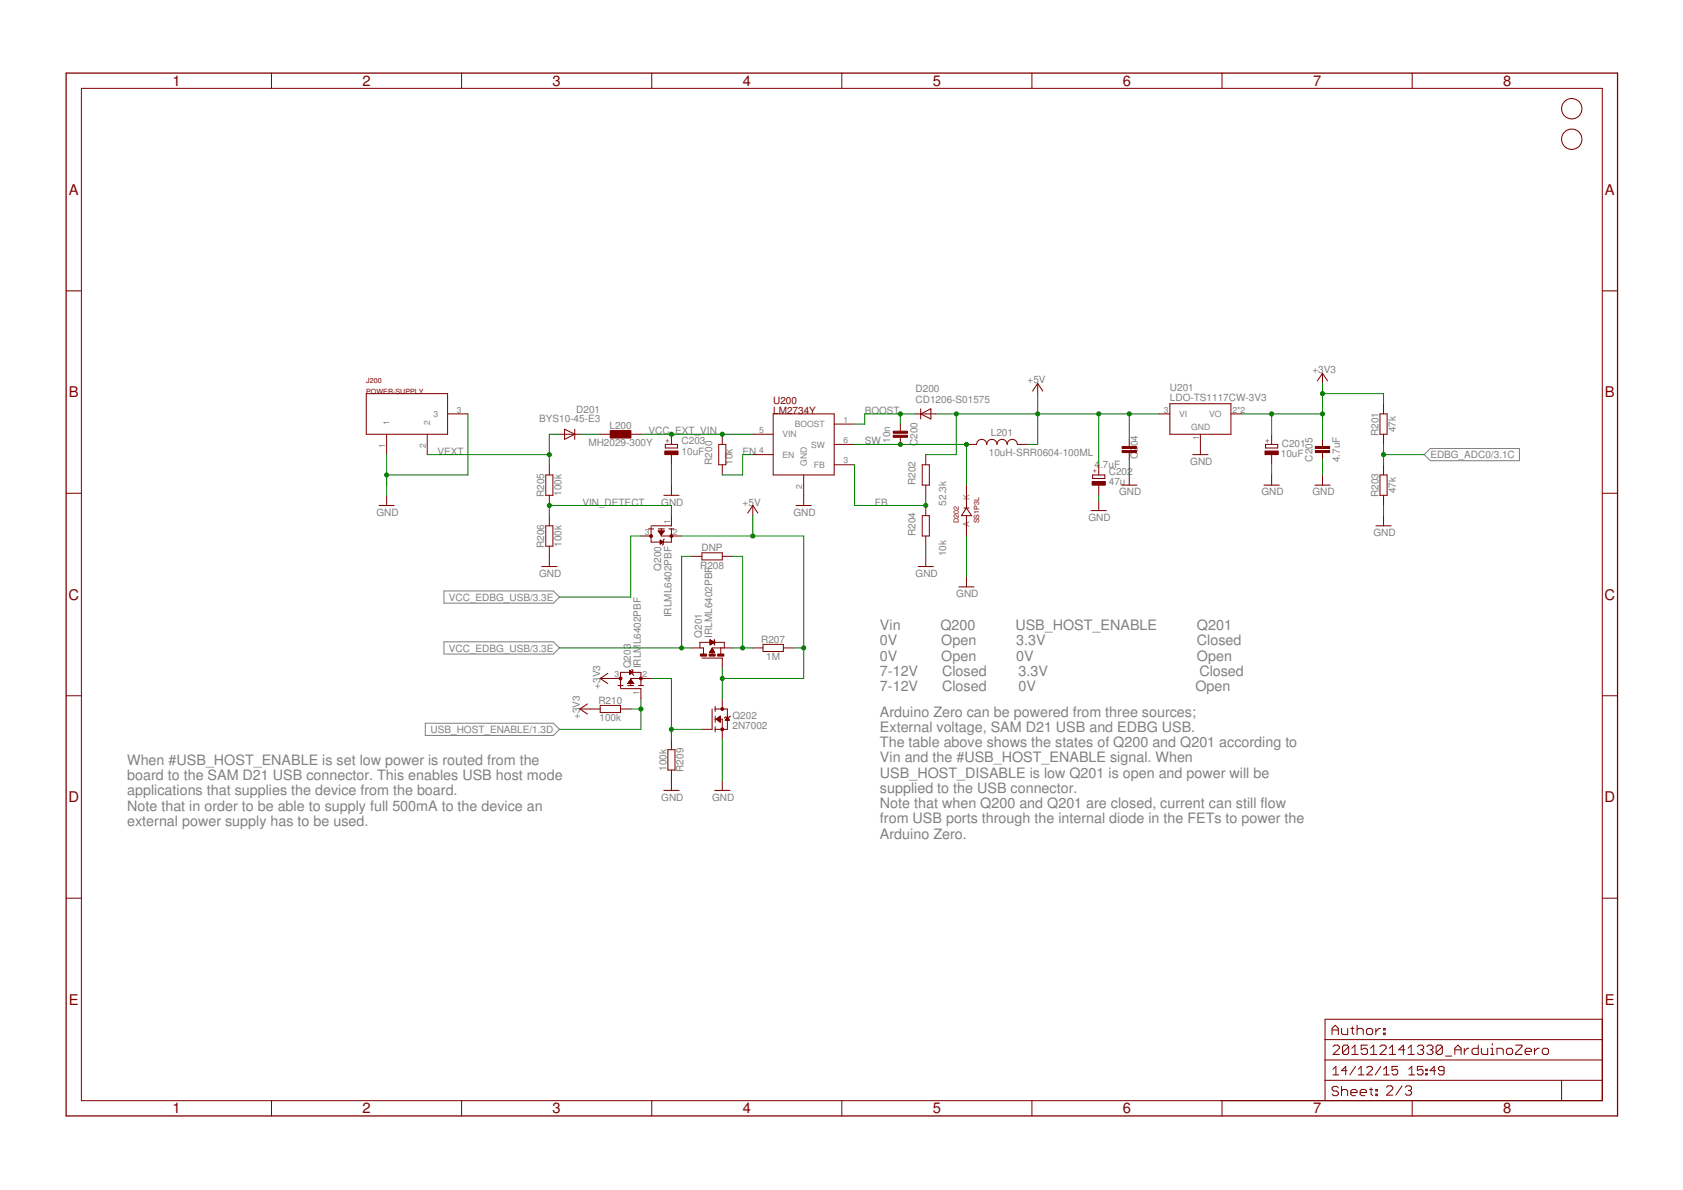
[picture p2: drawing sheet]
<svg xmlns="http://www.w3.org/2000/svg" width="420mm" height="297mm" viewBox="0 0 420 297" stroke-linecap="round" stroke-linejoin="round" font-family="sans-serif">
<path d="M355.6 113.5l1.5-1.5h22.2v3h-22.2zM110.8 147.5h27.4l1.5 1.5-1.5 1.6h-27.4zM110.8 160.2h27.4l1.5 1.5-1.5 1.6h-27.4zM106.2 180.5h32l1.5 1.6-1.5 1.5h-32z" fill="none" stroke="#808080" stroke-width=".25"/>
<g fill="none" stroke="#800000" stroke-width=".25">
<path d="M67.8 18.2v3.9M115.2 18.2v3.9M162.7 18.2v3.9M210.2 18.2v3.9M257.6 18.2v3.9M305.1 18.2v3.9M352.6 18.2v3.9M20.3 22.1h379.7v252.6h-379.7zM16.5 72.6h3.8M400 72.6h3.8M91.4 98.3h20.3v10.1h-20.3zM259.1 95.7l1.2 1.9"/>
<path d="M259.1 95.7l-1.3 1.9M259.1 95.7v2.6M330.2 93.2v2.5M330.2 93.2l1.2 1.9M330.2 93.2l-1.3 1.9M96.5 108.4v5.1M106.7 108.4v5.1M111.7 103.3h5.1M136.2 118.6h1.8v5h-1.8zM137.1 116v2.6M139.7 108.4h5.1M140.9 107.1l2.6 1.3-2.6 1.3z"/>
<path d="M143.5 107.1v2.6M149.8 108.4h2.6M152.4 107.5h5.1v1.8h-5.1zM157.5 108.4h2.5M166.1 110.9h3v.9h-3zM167.6 108.4v2.5M167.6 113.5v2.5M179.4 110.9h1.8v5.1h-1.8zM180.3 108.4v2.5M180.3 116v2.6M187.9 108.4h5.1M187.9 113.5h5.1"/>
<path d="M193 103.3h15.3v15.3h-15.3zM200.6 118.6v7.6M208.3 105.9h5M208.3 116h5M208.3 110.9h5M224.8 105.9v1.7M224.8 109.2v1.7M228.6 103.3h5.1M229.8 103.3l2.6-1.3v2.6zM229.8 102v2.6M230.2 116h1.8v5.1h-1.8zM231.1 113.5v2.5"/>
<path d="M241.3 110.9h2.5a1.27 1.27 0 0 1 1.3-1.2 1.27 1.27 0 0 1 1.3 1.2 1.27 1.27 0 0 1 1.2-1.2 1.27 1.27 0 0 1 1.3 1.2 1.27 1.27 0 0 1 1.3-1.2 1.27 1.27 0 0 1 1.2 1.2 1.27 1.27 0 0 1 1.3-1.2 1.27 1.27 0 0 1 1.3 1.2h2.5M272.8 118.6h3v.8h-3zM274.3 116v2.6M281.9 109.7v1.7M281.9 113v1.7M281.9 118.6v2.5M289.5 103.3h2.6M292.1 100.8h15.2v7.6h-15.2zM297.8 113.5h3.8M299.7 108.4v5.1M307.3 103.3h2.5M315.9 110.9h3.1v.9h-3.1z"/>
<path d="M317.5 108.4v2.5M317.5 113.5v2.5M317.5 118.6v2.5M330.2 109.7v1.7M330.2 113v1.7M330.2 118.6v2.5M344.5 118.6h1.8v5h-1.8zM344.5 103.3h1.8v5.1h-1.8zM345.4 100.8v2.5M345.4 108.4v2.5M345.4 116v2.6M16.5 123.1h3.8"/>
<path d="M94.6 126.2h3.8M96.5 123.6v2.6M136.2 131.3h1.8v5h-1.8zM137.1 123.6v2.6M137.1 128.7v2.6M137.1 136.3v5.1M160 133.8h2.5M161.9 132h1.3M162.5 131.5v3.8h5.1v-3.3M164.3 132h1.5M164.3 132.5h1.5l-.7 1zM164.4 132.6h1.4"/>
<path d="M164.5 132.7h1.2M164.5 132.8h1.1M164.6 132.9h.9M164.7 133.1h.7M164.8 134.8l.8 .5-.8 .5zM164.8 135.7h.2M164.8 135.6h.4M164.8 135.5h.5M164.8 135.4h.7M164.8 135.3h.7M164.8 135.1h.5M164.8 135h.3"/>
<path d="M164.8 134.9h.1M164.8 133.2h.5M164.9 133.3h.3M165 133.4h.2M165.1 132v1.8h5.1M165.7 123.6h3.8M165.8 134.6l-.2 .2v1l-.3 .3M167 132h1.3M167.6 121.1v2.5M167.6 128.7v2.6h-5.1M172.7 138.9h2.5M175.2 138h5.1v1.8h-5.1z"/>
<path d="M180.3 138.9h2.6M187.9 126.2l1.3 1.9M187.9 126.2l-1.2 1.9M187.9 126.2v2.5M198.7 126.2h3.8M230.2 128.7h1.8v5.1h-1.8zM231.1 121.1v2.5M231.1 126.2v2.5M231.1 133.8v2.5M231.1 138.9v2.5M240.6 126.8h1.3M241.3 126.8l1.2 1.9h-2.5z"/>
<path d="M241.3 121.1v5.7M241.3 128.7v5.1M272.4 127.4h3.8M274.3 121.1v2.5M274.3 124.9v2.5M280 121.1h3.8M315.6 121.1h3.8M328.3 121.1h3.8M343.5 131.3h3.8M345.4 123.6v2.6M345.4 128.7v2.6M400 123.1h3.8"/>
<path d="M135.2 141.4h3.8M177.3 159.7l1 .6-1 .7zM177.3 160h.4M177.3 159.9h.3M177.3 159.8h.2M177.3 159.8h.1M229.2 141.4h3.8M239.4 146.5h3.8M241.3 144v2.5M16.5 173.7h3.8M144.8 177h5M144.8 177l1.9 1.2"/>
<path d="M146.7 175.7l-1.9 1.3M149.8 169.4h5.1M149.8 176.1h5.1v1.8h-5.1zM149.8 169.4l1.9 1.2M151.7 168.1l-1.9 1.3M154.3 171.1h1.3M154.9 177h2.6M154.9 171.9h5.1v2.5M156.7 171.1h1.5M156.7 170.6h1.5M156.8 170.5h1.3M156.9 170.3h1.1"/>
<path d="M157 170.2h.9M157.1 170.1h.7M157.2 170h.6M157.2 167.3l.8 .5-.8 .5M157.2 167.3v1M157.2 168.3h.1M157.2 168.2h.2M157.2 168.1h.4M157.2 167.9h.6M157.2 167.7h.6M157.2 167.6h.4M157.2 167.4h.2"/>
<path d="M157.2 167.3h.1M157.3 169.9h.4M157.4 169.8h.2M157.4 169.6h.1M157.5 169.6l.7 1h-1.5zM157.7 167.1l.3 .2v1l.2 .3M159.4 171.1h1.2M160 171.1v-3.3h-5.1v3.8M162.5 169.4h-5v1.7M172.7 161.7h2.9v1.6M174.7 161.7v-1.4h6.1v1.4M175.2 164.3h5.1v2.5"/>
<path d="M177.2 162.8h1.2M177.2 162.7h1.1M177.3 161h.1M177.3 160.9h.1M177.3 160.8h.2M177.3 160.7h.3M177.3 160.7h.5M177.3 160.6h.6M177.3 160.5h.7M177.3 160.5h.8M177.3 160.4h.9M177.3 160.3h.9"/>
<path d="M177.3 160.2h.7M177.3 160.1h.6M177.3 160h.5M177.3 162.6h1M177.4 162.6h.8M177.4 162.5h.8M177.4 162.4h.7M177.5 162.3h.6M177.5 162.3h.5M177.6 162.2h.4M177.6 162.1h.3M177.7 162.1h.2"/>
<path d="M177.7 162h.2M177.7 161.9h.1M177.8 177v5.1h-2.6M177.8 161.9l.6 1h-1.3zM178.5 179.5h1.8v5.1M178.5 177h3.1v5.1h-3.1M178.5 176.3v1.3M178.5 178.8v1.5M178.8 179.5l1-.7v1.5zM178.9 179.4h.9M179 179.6h.8M179.1 179.3h.7"/>
<path d="M179.1 179.8h.7M179.3 179.2h.5M179.3 179.9h.5M179.4 179h.4M179.6 178.9h.2M179.7 178.8h.1M179.9 161.7v1.6M180.3 174.4v2.6M181.2 179.6h.8M181.3 179.5h.6M181.3 179.4h.6M181.4 179.3h.4"/>
<path d="M181.5 179.2h.2M181.6 179l.5 .8h-1zM182.4 178.8l-.3 .2h-1l-.3 .3M182.9 161.7h-5.1v1.7M187.9 161.7h2.6M190.5 160.8h5.1v1.8h-5.1zM195.6 161.7h2.5M400 173.7h3.8M165.7 197.3h3.8M166.7 187.1h1.8v5.1h-1.8zM167.6 184.6v2.5M167.6 192.2v5.1"/>
<path d="M178.4 197.3h3.8M178.5 181.4v1.3M179.5 180h.3M179.6 180.1h.2M179.8 180.2h.1M180.3 194.8v2.5M16.5 224.2h3.8M400 224.2h3.8M330.8 259.5h69.2M332.5 258.3v-1.6l.8-.8 .8 .8v1.6M332.5 257.1h1.6M334.9 256.7v1.2l.4 .4h1.1v-1.6"/>
<path d="M337.2 256.7h.8M337.6 256.3v1.6l.4 .4M338.8 255.9v2.4M338.8 257.1l.4-.4h.8l.3 .4v1.2M341.1 257.1l.4-.4h.8l.4 .4v.8l-.4 .4h-.8l-.4-.4zM343.5 256.7v1.6M344.6 256.7h-.4l-.7 .8M345.4 256.7h.4v.4h-.4zM345.4 257.9h.4v.4h-.4zM400 254.4h-69.2v20.3M67.8 274.7v3.9M115.2 274.7v3.9"/>
<path d="M162.7 274.7v3.9M210.2 274.7v3.9M257.6 274.7v3.9M305.1 274.7v3.9M330.8 269.7h69.2M330.8 264.6h69.2M332.8 266.9l.7-.7v2.1M332.8 268.3h1.4M332.8 261.3l.4-.4h.8l.4 .4v.4l-1.6 1.5h1.6M334.1 271.5l-.4-.3h-.8l-.4 .3v.4l.4 .4h.8l.4 .4v.4l-.4 .4h-.8l-.4-.4M334.9 271.2v2.3M334.9 272.3l.4-.4h.8l.3 .4v1.2"/>
<path d="M336.3 267.3h-1.4l1.1-1.1v2.1M336.7 261.3v1.5l-.4 .4h-.8l-.3-.4M336.7 261.3l-.4-.4h-.8l-.3 .4v1.5M336.7 261.3l-1.5 1.5M337.2 272.7h1.6v-.4l-.4-.4h-.8l-.4 .4v.8l.4 .4h.8M337.5 263.2h1.5M337.5 261.7l.8-.8v2.3M338.4 266.2l-1.4 2.1M339.1 266.9l.7-.7v2.1M339.1 268.3h1.4M339.6 272.7h1.5v-.4l-.4-.4h-.7l-.4 .4v.8l.4 .4h.7M341.2 266.6l.4-.4h.7l.3 .4v.3l-1.4 1.4h1.4"/>
<path d="M341.4 260.9h-1.6v1.1l.8-.3h.4l.4 .3v.8l-.4 .4h-.8l-.4-.4M341.9 271.9h.8M342.2 263.2h1.5M342.2 261.7l.7-.8v2.3M342.3 271.5v1.6l.4 .4M343.5 271.9h.4v.4h-.4zM343.5 273.1h.4v.4h-.4zM344.5 261.3l.4-.4h.8l.4 .4v.4l-1.6 1.5h1.6M344.7 266.2l-1.4 2.1M345.4 268.3h1.4M345.4 266.9l.7-.7v2.1M346.1 271.4l.4-.4h.8l.4 .4v.4l-1.6 1.6h1.6"/>
<path d="M346.8 263.2h1.6M346.8 261.7l.8-.8v2.3M348.9 266.2h-1.4v1.1l.7-.4h.4l.3 .4v.6l-.3 .4h-.7l-.4-.4M350 271l-1.5 2.4M350.7 262h-1.5l1.2-1.1v2.3M350.8 271.4l.4-.4h.8l.4 .4v.4l-.4 .4M351.5 263.2h1.6M351.5 261.7l.8-.8v2.3M351.6 272.2h.4M351.7 268.3h1.4M351.7 266.9l.7-.7v2.1M352 272.2l.4 .4v.4l-.4 .4h-.8l-.4-.4"/>
<path d="M352.6 274.7v3.9M353.8 261.3l.4-.4h.8l.4 .4v.4l-.4 .3M354.6 262h.4M355 262l.4 .4v.4l-.4 .4h-.8l-.4-.4M355.2 266.2h-1.4v1.1l.7-.4h.4l.3 .4v.6l-.3 .4h-.7l-.4-.4M355.9 267.9h.4v.4h-.4zM355.9 266.9h.4v.4h-.4zM356.2 261.3l.4-.4h.8l.3 .4v.4l-.3 .3M357 262h.4M357.4 262l.3 .4v.4l-.3 .4h-.8l-.4-.4M358.4 267.3h-1.4l1.1-1.1v2.1M360.1 261.3v1.5l-.4 .4h-.8l-.4-.4"/>
<path d="M360.1 261.3l-.4-.4h-.8l-.4 .4v1.5M360.1 261.3l-1.6 1.5M360.5 267.3h-1l-.4-.4v-.3l.4-.4h.7l.3 .4v1.3l-.3 .4h-.7l-.4-.4M360.9 263.6h1.5M363.2 262h1.6M363.2 263.2v-1.5l.8-.8 .8 .8v1.5M365.5 261.7v1.5M366.7 261.7h-.4l-.8 .7M369 260.9v2.3h-1.1l-.4-.4v-.8l.4-.3h1.1M369.8 261.7v1.1l.4 .4h1.2v-1.5M372.2 263.2h.8M372.2 261.7h.4v1.5"/>
<path d="M372.6 260.5v.4M373.7 263.2v-1.5h1.2l.4 .3v1.2M376.1 262l.3-.3h.8l.4 .3v.8l-.4 .4h-.8l-.3-.4zM378.4 260.9h1.6v.4l-1.6 1.5v.4h1.6M380.7 262.4h1.6v-.4l-.4-.3h-.8l-.4 .3v.8l.4 .4h.8M383.1 261.7v1.5M384.3 261.7h-.4l-.8 .7M385 262l.4-.3h.8l.4 .3v.8l-.4 .4h-.8l-.4-.4zM389.8 269.7v5"/>
<circle cx="392.4" cy="34.8" r="2.54"/>
<circle cx="392.4" cy="27.1" r="2.54"/>
</g>
<g fill="#800000" stroke="#800000" stroke-width=".25">
<path d="M328.4 111.4h3.5v.6h-3.5z"/>
<path d="M328.4 112.5h3.5v.5h-3.5z"/>
<path d="M272.6 120.2h3.3v.9h-3.3z"/>
<path d="M223 108.6h3.5v.6h-3.5z"/>
<path d="M223 107.6h3.5v.5h-3.5z"/>
<path d="M280.1 112.5h3.6v.5h-3.6z"/>
<path d="M280.1 111.4h3.6v.6h-3.6z"/>
<path d="M315.8 112.6h3.3v.9h-3.3z"/>
<path d="M174.9 163.3h1.5v.5h-1.5z"/>
<path d="M177 163.3h1.5v.5h-1.5z"/>
<path d="M179.2 163.3h1.5v.5h-1.5z"/>
<path d="M178.3 159.7h.1v1.3h-.1z"/>
<path d="M166 112.6h3.3v.9h-3.3z"/>
<path d="M152.4 107.5h5.1v1.8h-5.1z"/>
</g>
<g fill="#800000" stroke="#800000" stroke-width=".25">
<circle cx="167.6" cy="133.8" r=".36"/>
<circle cx="162.5" cy="133.8" r=".36"/>
<circle cx="180.3" cy="182.1" r=".36"/>
<circle cx="180.3" cy="177" r=".36"/>
<circle cx="160" cy="169.4" r=".36"/>
<circle cx="154.9" cy="169.4" r=".36"/>
</g>
<path d="M16.5 18.2h387.3v260.4h-387.3z" fill="none" stroke="#800000" stroke-width=".32"/>
<g fill="none" stroke="#008000" stroke-width=".25">
<path d="M259.1 98.3v12.6h-2.6M330.2 98.3h15.2v2.5M330.2 95.7v14M96.5 113.5v10.1M106.7 113.5h30.4M116.8 103.3v15.3h-20.3M139.7 108.4h-2.6v7.6M144.8 108.4h5M160 108.4h27.9M167.6 116v5.1M187.9 113.5h-2.5v5.1h-5.1M213.3 110.9h28v10.2"/>
<path d="M213.3 116v10.2h17.8v-2.6M224.8 103.3v2.6M228.6 103.3h-12.7v2.6h-2.6M233.7 103.3h55.8M238.7 103.3v10.2h-7.6M274.3 103.3v12.7M281.9 103.3v6.4M281.9 114.7v3.9M309.8 103.3h20.4M317.5 103.3v5.1M317.5 116v2.6M330.2 114.7v3.9"/>
<path d="M345.4 113.5h10.2M345.4 110.9v5.1M137.1 128.7v-2.5h30.5v2.5M160 133.8h-2.5v15.2h-17.8M170.2 133.8h30.4v35.6h-20.3M172.7 138.9h-2.5v22.8M182.9 138.9h2.5v22.8M187.9 128.7v5.1M231.1 136.3v2.6M241.3 133.8v10.2M274.3 123.6v1.3M345.4 126.2v2.5"/>
<path d="M139.7 161.7h33M157.5 177h2.5M160 174.4v7.7h-20.3M162.5 169.4h5.1v15.2M180.3 166.8v7.6M182.9 161.7h5M198.1 161.7h2.5M167.6 182.1h7.6M180.3 184.6v10.2"/>
</g>
<g fill="#008000" stroke="#008000" stroke-width=".25">
<circle cx="259.1" cy="103.3" r=".51"/>
<circle cx="238.7" cy="103.3" r=".51"/>
<circle cx="281.9" cy="103.3" r=".51"/>
<circle cx="274.3" cy="103.3" r=".51"/>
<circle cx="180.3" cy="169.4" r=".51"/>
<circle cx="200.6" cy="161.7" r=".51"/>
<circle cx="187.9" cy="133.8" r=".51"/>
<circle cx="96.5" cy="118.6" r=".51"/>
<circle cx="317.5" cy="103.3" r=".51"/>
<circle cx="330.2" cy="98.3" r=".51"/>
<circle cx="330.2" cy="103.3" r=".51"/>
<circle cx="224.8" cy="103.3" r=".51"/>
<circle cx="241.3" cy="110.9" r=".51"/>
<circle cx="224.8" cy="110.9" r=".51"/>
<circle cx="231.1" cy="126.2" r=".51"/>
<circle cx="180.3" cy="108.4" r=".51"/>
<circle cx="167.6" cy="108.4" r=".51"/>
<circle cx="137.1" cy="126.2" r=".51"/>
<circle cx="170.2" cy="161.7" r=".51"/>
<circle cx="137.1" cy="113.5" r=".51"/>
<circle cx="345.4" cy="113.5" r=".51"/>
<circle cx="185.4" cy="161.7" r=".51"/>
<circle cx="167.6" cy="182.1" r=".51"/>
<circle cx="160" cy="177" r=".51"/>
</g>
<g font-size="3.7" fill="#800000">
<text x="43" y="21.4">1</text>
<text x="90.5" y="21.4">2</text>
<text x="138" y="21.4">3</text>
<text x="185.4" y="21.4">4</text>
<text x="232.9" y="21.4">5</text>
<text x="280.3" y="21.4">6</text>
<text x="327.8" y="21.4">7</text>
<text x="375.3" y="21.4">8</text>
<text x="17.2" y="48.6">A</text>
<text x="400.7" y="48.6">A</text>
<text x="17.2" y="99.2">B</text>
<text x="400.7" y="99.2">B</text>
<text x="17.1" y="149.7">C</text>
<text x="400.6" y="149.7">C</text>
<text x="17.1" y="200.2">D</text>
<text x="400.6" y="200.2">D</text>
<text x="17.2" y="250.8">E</text>
<text x="400.7" y="250.8">E</text>
<text x="43" y="277.9">1</text>
<text x="90.5" y="277.9">2</text>
<text x="138" y="277.9">3</text>
<text x="185.4" y="277.9">4</text>
<text x="232.9" y="277.9">5</text>
<text x="280.3" y="277.9">6</text>
<text x="327.8" y="277.9">7</text>
<text x="375.3" y="277.9">8</text>
</g>
<g font-size="3.6" fill="#808080">
<text x="219.7" y="157.3">Vin</text>
<text x="219.7" y="161.1">0V</text>
<text x="234.8" y="157.3">Q200</text>
<text x="235" y="161.1">Open</text>
<text x="253.5" y="157.3">USB_HOST_ENABLE</text>
<text x="253.7" y="161.1">3.3V</text>
<text x="298.8" y="157.3">Q201</text>
<text x="298.8" y="161.1">Closed</text>
<text x="219.7" y="164.9">0V</text>
<text x="235" y="164.9">Open</text>
<text x="253.7" y="164.9">0V</text>
<text x="298.8" y="164.9">Open</text>
<text x="219.7" y="168.7">7-12V</text>
<text x="219.7" y="172.5">7-12V</text>
<text x="235.2" y="168.7">Closed</text>
<text x="235.2" y="172.5">Closed</text>
<text x="254.3" y="168.7">3.3V</text>
<text x="254.3" y="172.5">0V</text>
<text x="298.4" y="172.5">Open</text>
<text x="299.4" y="168.7">Closed</text>
<text x="219.7" y="178.9">Arduino Zero can be powered from three sources;</text>
<text x="219.7" y="182.7">External voltage, SAM D21 USB and EDBG USB.</text>
<text x="31.7" y="190.9">When #USB_HOST_ENABLE is set low power is routed from the</text>
<text x="219.7" y="186.5">The table above shows the states of Q200 and Q201 according to</text>
<text x="219.7" y="190.3">Vin and the #USB_HOST_ENABLE signal. When</text>
<text x="31.7" y="194.7">board to the SAM D21 USB connector. This enables USB host mode</text>
<text x="219.7" y="194.1">USB_HOST_DISABLE is low Q201 is open and power will be</text>
<text x="219.7" y="197.9">supplied to the USB connector.</text>
<text x="31.7" y="198.6">applications that supplies the device from the board.</text>
<text x="31.7" y="202.4">Note that in order to be able to supply full 500mA to the device an</text>
<text x="219.7" y="201.7">Note that when Q200 and Q201 are closed, current can still flow</text>
<text x="31.7" y="206.2">external power supply has to be used.</text>
<text x="219.7" y="205.5">from USB ports through the internal diode in the FETs to power the</text>
<text x="219.7" y="209.4">Arduino Zero.</text>
</g>
<g font-size="2.5" fill="#808080">
<text x="256.5" y="95.7">+5V</text>
<text x="327.6" y="93.2">+3V3</text>
<text x="228.6" y="100.6">CD1206-S01575</text>
<text x="228.6" y="97.8">D200</text>
<text x="292.1" y="100.1">LDO-TS1117CW-3V3</text>
<text x="292.1" y="97.6">U201</text>
<text x="134.6" y="105.3">BYS10-45-E3</text>
<text x="143.9" y="103">D201</text>
<text x="152.2" y="107.1">L200</text>
<text x="215.9" y="103.3">BOOST</text>
<text x="348.4" y="107.9" transform="rotate(-90 348.4 107.9)">47k</text>
<text x="109.2" y="113.5">VEXT</text>
<text x="146.9" y="111.5">MH2029-300Y</text>
<text x="161.9" y="108.4">VCC_EXT_VIN</text>
<text x="170.2" y="113.5">10uF</text>
<text x="170.2" y="110.9">C203</text>
<text x="185.4" y="113.5">EN</text>
<text x="215.9" y="110.9">SW</text>
<text x="222.2" y="110.5" transform="rotate(-90 222.2 110.5)">10n</text>
<text x="229.1" y="111.4" transform="rotate(-90 229.1 111.4)">C200</text>
<text x="246.9" y="113.7">10uH-SRR0604-100ML</text>
<text x="247.4" y="108.9">L201</text>
<text x="320" y="111.5">C201</text>
<text x="344.1" y="108.8" transform="rotate(-90 344.1 108.8)">R201</text>
<text x="177.8" y="116" transform="rotate(-90 177.8 116)">R200</text>
<text x="182.9" y="116" transform="rotate(-90 182.9 116)">10k</text>
<text x="273.3" y="116.9">4</text>
<text x="274.7" y="116.9">.7uF</text>
<text x="276.8" y="118.6">C202</text>
<text x="284.1" y="114.6" transform="rotate(-90 284.1 114.6)">C204</text>
<text x="297.1" y="116">GND</text>
<text x="319.8" y="114">10uF</text>
<text x="327.6" y="115.2" transform="rotate(-90 327.6 115.2)">C205</text>
<text x="334.5" y="115.4" transform="rotate(-90 334.5 115.4)">4.7uF</text>
<text x="357.1" y="114.4">EDBG_ADC0/3.1C</text>
<text x="135.9" y="124.1" transform="rotate(-90 135.9 124.1)">R205</text>
<text x="140.2" y="123.8" transform="rotate(-90 140.2 123.8)">100k</text>
<text x="228.6" y="121.1" transform="rotate(-90 228.6 121.1)">R202</text>
<text x="276.8" y="121.1">47u</text>
<text x="279.4" y="123.6">GND</text>
<text x="314.9" y="123.6">GND</text>
<text x="327.6" y="123.6">GND</text>
<text x="344.1" y="124.1" transform="rotate(-90 344.1 124.1)">R203</text>
<text x="348.4" y="123.1" transform="rotate(-90 348.4 123.1)">47k</text>
<text x="94" y="128.7">GND</text>
<text x="145.4" y="126.2">VIN_DETECT</text>
<text x="165.1" y="126.2">GND</text>
<text x="185.4" y="126.2">+5</text>
<text x="188.2" y="126.2">V</text>
<text x="198.1" y="128.7">GND</text>
<text x="218.4" y="126.2">FB</text>
<text x="236.2" y="126.2" transform="rotate(-90 236.2 126.2)">52.3k</text>
<text x="271.7" y="130">GND</text>
<text x="135.9" y="136.8" transform="rotate(-90 135.9 136.8)">R206</text>
<text x="140.2" y="136.5" transform="rotate(-90 140.2 136.5)">100k</text>
<text x="175.1" y="137.6">DNP</text>
<text x="228.6" y="133.8" transform="rotate(-90 228.6 133.8)">R204</text>
<text x="342.9" y="133.8">GND</text>
<text x="134.6" y="144">GND</text>
<text x="165.1" y="142.5" transform="rotate(-90 165.1 142.5)">Q200</text>
<text x="174.8" y="141.9">R208</text>
<text x="228.6" y="144">GND</text>
<text x="236.2" y="138.9" transform="rotate(-90 236.2 138.9)">10k</text>
<text x="112.1" y="149.9">VCC_EDBG_USB/3.3E</text>
<text x="238.7" y="149">GND</text>
<text x="167.6" y="154.1" transform="rotate(-90 167.6 154.1)">IRLML6402PBF</text>
<text x="175.2" y="159.2" transform="rotate(-90 175.2 159.2)">Q201</text>
<text x="177.8" y="159.2" transform="rotate(-90 177.8 159.2)">IRLML6402PBF</text>
<text x="190" y="160.5">R207</text>
<text x="112.1" y="162.6">VCC_EDBG_USB/3.3E</text>
<text x="157.5" y="166.8" transform="rotate(-90 157.5 166.8)">Q203</text>
<text x="160" y="166.8" transform="rotate(-90 160 166.8)">IRLML6402PBF</text>
<text x="191.3" y="164.8">1M</text>
<text x="149.8" y="171.9" transform="rotate(-90 149.8 171.9)">+3</text>
<text x="149.8" y="169" transform="rotate(-90 149.8 169)">V3</text>
<text x="144.8" y="179.5" transform="rotate(-90 144.8 179.5)">+3</text>
<text x="144.8" y="176.7" transform="rotate(-90 144.8 176.7)">V3</text>
<text x="149.4" y="175.7">R210</text>
<text x="182.9" y="179.5">Q202</text>
<text x="107.5" y="182.9">USB_HOST_ENABLE/1.3D</text>
<text x="149.7" y="180">100k</text>
<text x="182.9" y="182.1">2N7002</text>
<text x="166.4" y="192.4" transform="rotate(-90 166.4 192.4)">100k</text>
<text x="170.7" y="192.7" transform="rotate(-90 170.7 192.7)">R209</text>
<text x="165.1" y="199.8">GND</text>
<text x="177.8" y="199.8">GND</text>
</g>
<g font-size="2.5" fill="#800000">
<text x="193" y="100.8">U200</text>
<text x="193" y="103.3">LM2734Y</text>
</g>
<g font-size="2.1" fill="#808080">
<text x="97.3" y="106.1" transform="rotate(-90 97.3 106.1)">1</text>
<text x="107.4" y="106.1" transform="rotate(-90 107.4 106.1)">2</text>
<text x="108.2" y="104.1">3</text>
<text x="114.1" y="103">3</text>
<text x="198.4" y="106.6">BOOST</text>
<text x="210.6" y="105.5">1</text>
<text x="290.5" y="103">3</text>
<text x="294.4" y="104.1">VI</text>
<text x="297.4" y="107.4">GND</text>
<text x="301.9" y="104.1">VO</text>
<text x="307.7" y="103">2*2</text>
<text x="96.2" y="111.9" transform="rotate(-90 96.2 111.9)">1</text>
<text x="106.3" y="111.9" transform="rotate(-90 106.3 111.9)">2</text>
<text x="189.5" y="113.1">4</text>
<text x="189.5" y="108">5</text>
<text x="195.4" y="109.2">VIN</text>
<text x="202.5" y="111.7">SW</text>
<text x="210.6" y="110.6">6</text>
<text x="299.3" y="109.9" transform="rotate(-90 299.3 109.9)">1</text>
<text x="195.4" y="114.2">EN</text>
<text x="201.4" y="116.2" transform="rotate(-90 201.4 116.2)">GND</text>
<text x="203.2" y="116.8">FB</text>
<text x="210.6" y="115.7">3</text>
<text x="200.3" y="122.1" transform="rotate(-90 200.3 122.1)">2</text>
<text x="242" y="124.9" transform="rotate(-90 242 124.9)">K</text>
<text x="167.3" y="130.9" transform="rotate(-90 167.3 130.9)">1</text>
<text x="242" y="131.5" transform="rotate(-90 242 131.5)">A</text>
<text x="161" y="133.4">3</text>
<text x="168" y="133.4">2</text>
<text x="153.4" y="169">3</text>
<text x="159.6" y="173.4" transform="rotate(-90 159.6 173.4)">1</text>
<text x="160.4" y="169">2</text>
</g>
<g font-size="1.8" fill="#800000">
<text x="91.4" y="95.7">J200</text>
<text x="91.4" y="98.2">POWER-SUPPLY</text>
<text x="167" y="110.5" transform="rotate(-90 167 110.5)">+</text>
<text x="316.9" y="110.5" transform="rotate(-90 316.9 110.5)">+</text>
<text x="273.7" y="118.2" transform="rotate(-90 273.7 118.2)">+</text>
<text x="239.4" y="130.6" transform="rotate(-90 239.4 130.6)">D202</text>
<text x="244.4" y="130.6" transform="rotate(-90 244.4 130.6)">SS1P3L</text>
</g>
</svg>
